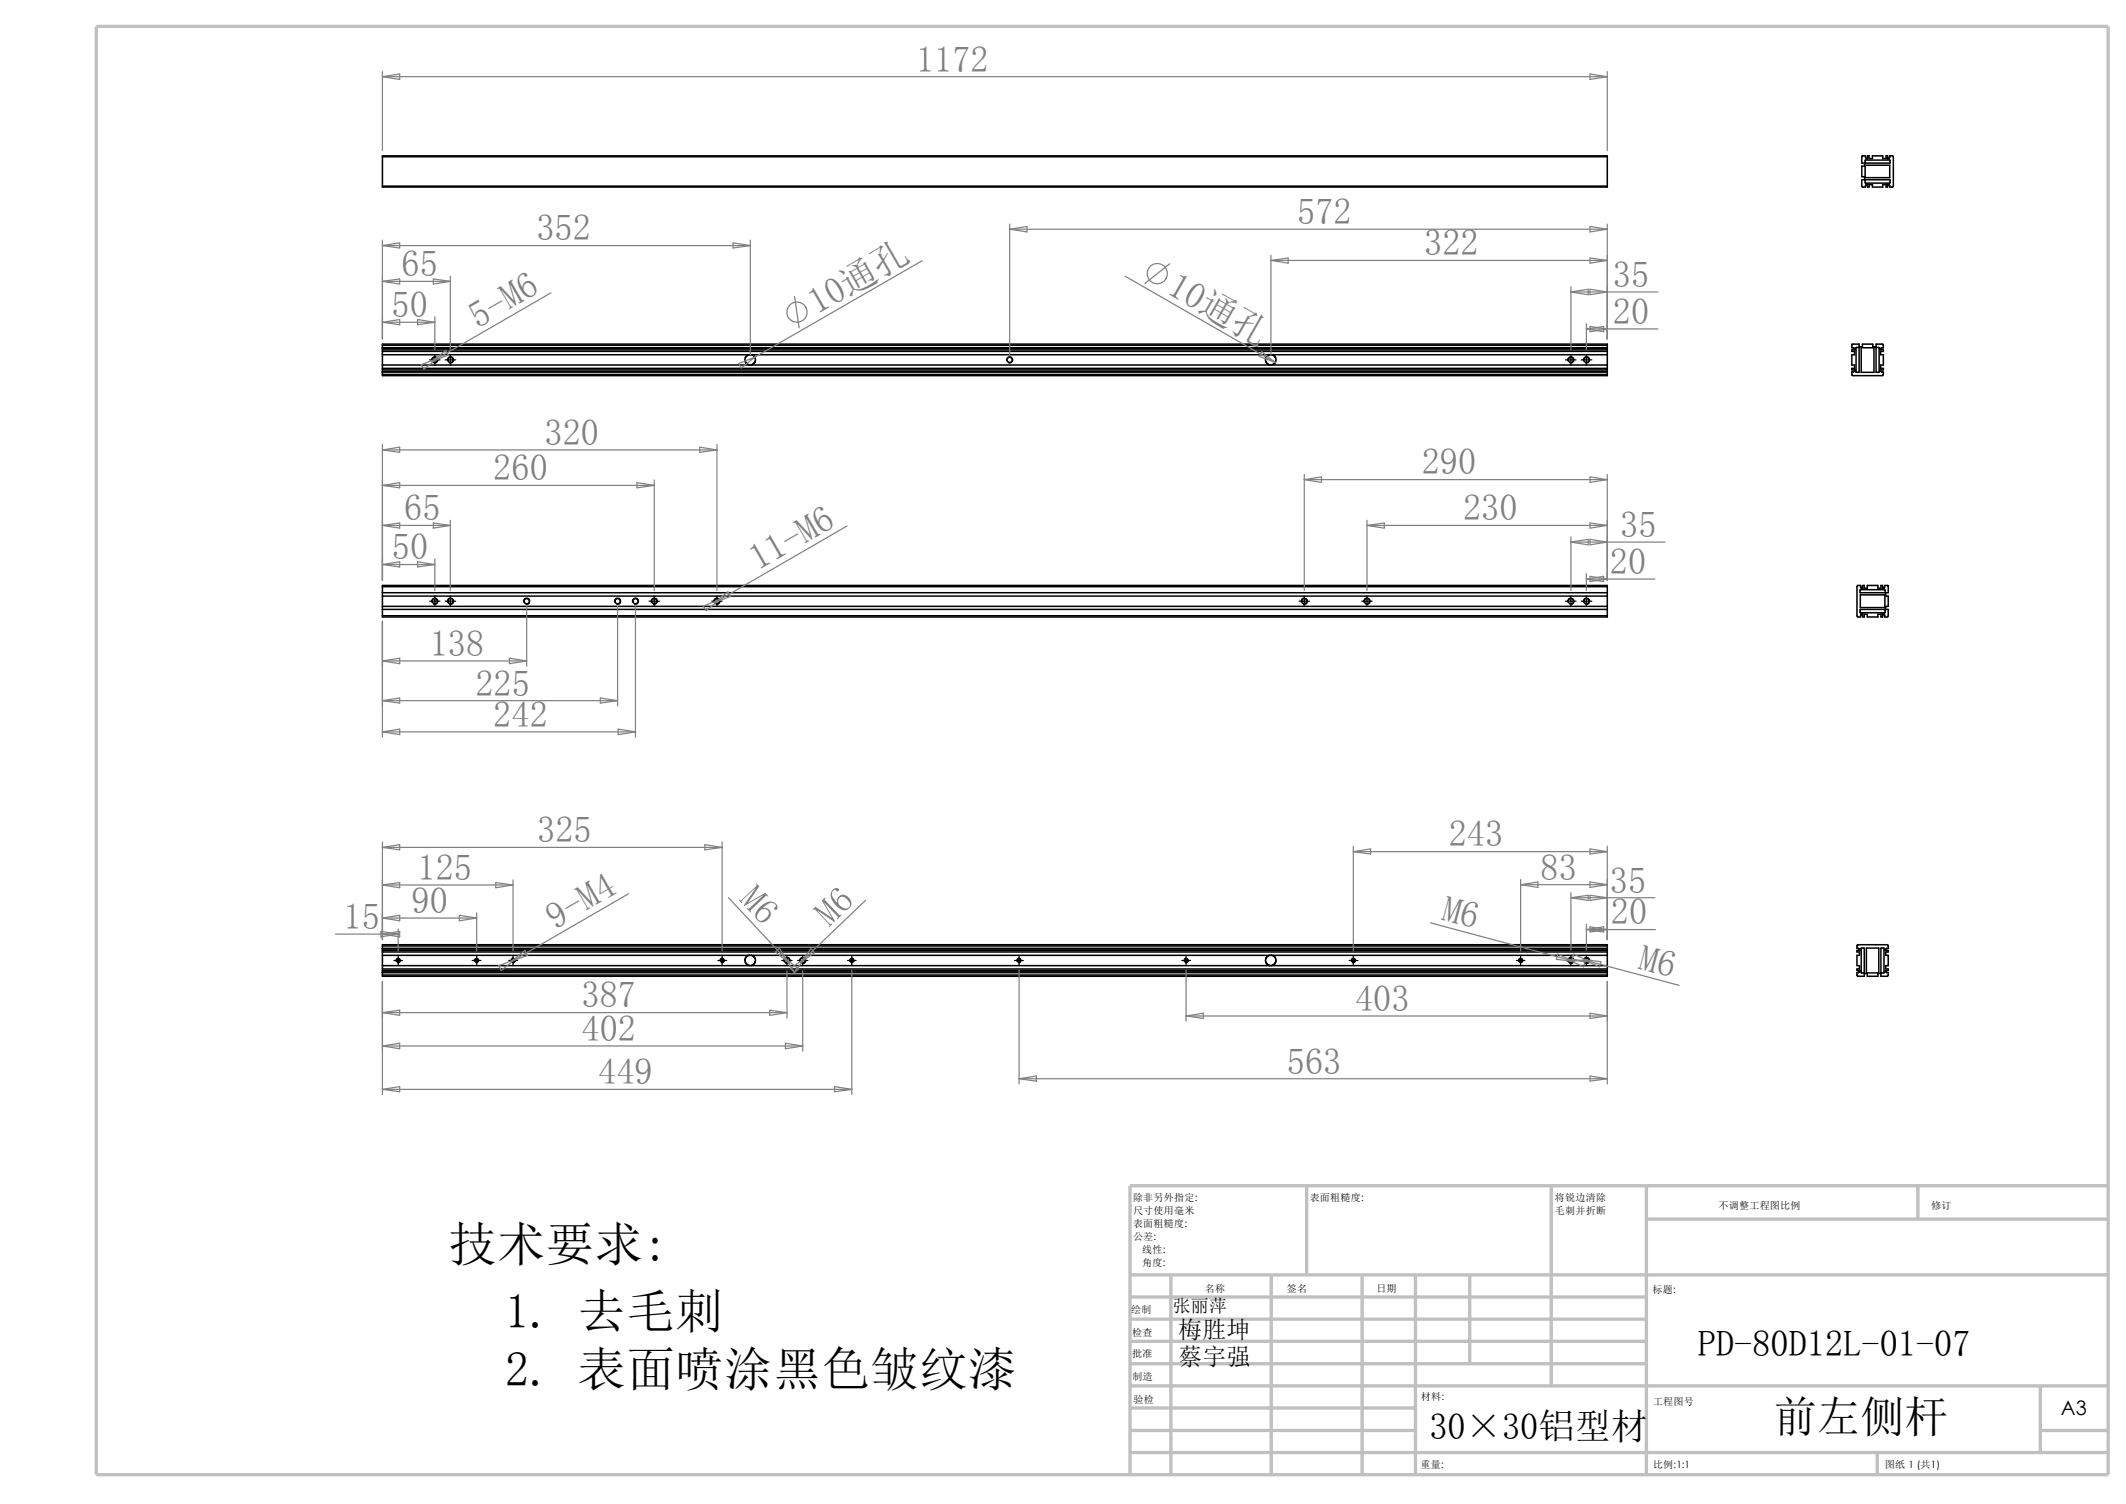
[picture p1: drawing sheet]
<svg xmlns="http://www.w3.org/2000/svg" width="297mm" height="210mm" viewBox="0 0 297 210" stroke-linecap="round" stroke-linejoin="round" font-family="sans-serif">
<g fill="none" stroke="#c0c0c0" stroke-width=".47">
<path d="M13.5 3.7h281v202.2h-281zM157.9 178h136.6M163.6 178v27.9M177.6 178v27.9M182.5 165.6v12.4M190.3 178v27.9M197.7 178v27.9M205.3 178v12.4M216.7 165.6v27.9M230 165.6v40.3M230 170.2h64.5M267.9 165.6v4.6"/>
<path d="M294.5 165.6h-136.6v40.3M157.9 190.4h72.1M157.9 187.3h72.1M157.9 184.2h72.1M157.9 181.1h72.1M157.9 199.7h39.8M157.9 196.6h39.8M157.9 193.5h136.6M285 199.7h9.5M285 193.5v9.3M157.9 202.8h136.6M262.3 202.8v3.1"/>
</g>
<g fill="none" stroke="#000" stroke-width=".21">
<path d="M53.4 21.9v-.1h171.1v.1M53.4 26v.1h171.1v-.1M53.4 21.9h171.1M53.4 26h171.1M53.4 21.9v4.1M224.5 21.9v4.1M260.6 22.4h3.4v.4h-3.4zM260.6 25.1h3.4v.4l-3.4 .1zM260.6 23.1h3.4v1.7h-3.4zM264.3 26.1h-.3l-.1-.4h-.2v.4h-.2v-.3h-.5v.3h-1.4v-.3h-.5v.3h-.2v-.4h-.2l-.1 .4-.5-.1v-.9h.4v-.4h-.4v-1.5h.4v-.4h-.4v-1h.1h.4l.1 .4h.2v-.4h.2v.3h.5v-.3h1.4v.3h.5v-.3h.2v.4h.2l.1-.4h.5v4.2l-.2 .2M53.4 48.2v-.2h171.1v.2M53.4 52.3v.2h171.1v-.2"/>
<path d="M53.4 48.6h.1M53.4 51.9h.1M53.4 51h51.5M53.4 48.2v.4M53.4 48.6v3.3M53.4 51.9v.4M53.4 48.2h171.1M53.4 48.6h171.1M53.4 48.9h171.1M53.4 49.1h171.1M53.4 49.5h51.3M53.4 51.4h171.1"/>
<path d="M53.4 51.6h171.1M53.4 51.9h171.1M53.4 52.3h171.1M104.7 49.5l-.4 .2-.2 .5 .1 .5 .3 .2h.2M104.7 49.5h.2M104.9 49.5l.4 .2 .2 .4-.1 .6-.5 .3M104.9 51h72.7M104.9 49.5h72.5M177.4 49.5l-.4 .2-.2 .4 .2 .6 .2 .2h.2M177.4 49.5h.2M177.6 49.5h.2l.3 .2 .2 .5-.2 .5-.5 .3M177.6 49.5h46.9"/>
<path d="M177.6 51h46.9M224.5 48.6h.1M224.5 51.9h.1M224.5 48.2v.4M224.5 48.6v3.3M224.5 51.9v.4M258.7 48.1l1-.1v.4h.5v-.4h1.4v.4h.5v-.4h.9l.1 .6h-.5v.3h.5v.2h-.4v.4h.4v1.5h-.4v.4h.4v.2h-.5v.3h.5v.5l-.2 .1-4.2-.1v-.5h.5v-.3h-.5v-.2h.4v-.4h-.4v-1.5h.4v-.4h-.4v-.2h.5v-.3h-.5zM259.3 48.5h.4v3.5h-.4zM260 48.6h1.8v3.4h-1.8zM262.1 48.5h.4v3.5h-.4zM53.4 81.9v-.2h171.1v.2M53.4 86v.1h171.1v-.1"/>
<path d="M53.4 81.9v4.1M53.4 81.9h171.1M53.4 82.8h171.1M53.4 83.2h171.1M53.4 84.7h171.1M53.4 85.1h171.1M53.4 86h171.1M224.5 81.9v4.1M259.8 85.1h3.5h.1v.4l-3.5 .1zM259.9 82.3h3.4l.1 .5h-3.6zM259.9 83.1h3.4v1.7h-3.4zM259.9 85.9l.1-.2h.2v.4h.2v-.3h.5v.3h1.4v-.3h.5v.3h.2v-.4h.2l.1 .2"/>
<path d="M259.9 82l.1 .2h.2v-.5h.2v.4h.5v-.4h1.4v.4h.5v-.4h.2v.5h.2l.1-.2M259.9 82v-.3l-.5 .1v4.3h.5v-.2M259.9 85.9h.1M259.9 82h.1M263.3 85.9h.1M263.3 82h.1M263.8 81.9v.9h-.4v.4h.4v1.5h-.4v.4h.4v1h-.5v-.2M263.8 81.9l-.1-.2h-.4v.3M53.4 132.1v-.2h171.1v.2M53.4 136.1v.2h171.1v-.2M53.4 132.5h.1M53.4 135.7v.1"/>
<path d="M53.4 132.1v.4M53.4 132.5v3.2M53.4 135.8v.3M53.4 132.1h171.1M53.4 132.4h171.1M53.4 132.7h171.1M53.4 132.9h171.1M53.4 133.4h51.3M53.4 134.8h51.3M53.4 135.3h171.1M53.4 135.5h171.1M53.4 135.8h171.1"/>
<path d="M53.4 136.1h171.1M53.4 132.5h171.1M53.4 135.7h171.1M104.7 133.4l-.4 .1-.2 .5 .1 .6 .5 .2M104.7 133.4h.2M104.7 134.8h.2M104.9 133.4l.5 .2 .1 .4-.1 .6-.5 .2M104.9 133.4h72.5M104.9 134.8h72.5M177.4 133.4l-.3 .1-.3 .5 .1 .5 .5 .3M177.4 133.4h.2M177.4 134.8h.2"/>
<path d="M177.6 133.4h.2l.3 .2 .2 .4-.2 .6-.5 .2M177.6 133.4h46.9M177.6 134.8h46.9M224.5 132.5h.1M224.5 135.7v.1M224.5 132.1v.4M224.5 132.5v3.2M224.5 135.8v.3M259.4 132l.1-.1 4.2 .1 .1 .4-.4 .1v.2h.4v.2h-.4v.5h.4v1.4h-.4v.5h.4v.2h-.4v.2l.4 .1v.4l-.1 .1h-.9v-.4h-.5v.4h-1.4v-.4h-.5v.4h-.9l-.1-.5 .4-.1v-.2h-.4v-.2h.4v-.5h-.4v-1.4h.4v-.5h-.4v-.2h.4v-.2l-.4-.1zM260 132.4h.4v3.4h-.4zM260.7 132.4h1.8v3.4h-1.8zM262.8 132.4h.4v3.4h-.4z"/>
<circle cx="60.7" cy="50.3" r=".37"/>
<circle cx="62.9" cy="50.3" r=".37"/>
<circle cx="141.1" cy="50.3" r=".37"/>
<circle cx="219.5" cy="50.3" r=".37"/>
<circle cx="221.6" cy="50.3" r=".37"/>
<circle cx="60.7" cy="83.9" r=".37"/>
<circle cx="62.9" cy="83.9" r=".37"/>
<circle cx="73.6" cy="84" r=".36"/>
<circle cx="86.3" cy="84" r=".36"/>
<circle cx="88.8" cy="83.9" r=".37"/>
<circle cx="91.4" cy="83.9" r=".37"/>
<circle cx="100.1" cy="83.9" r=".37"/>
<circle cx="182.2" cy="84" r=".35"/>
<circle cx="191" cy="83.9" r=".37"/>
<circle cx="219.4" cy="83.9" r=".37"/>
<circle cx="221.6" cy="84" r=".36"/>
<circle cx="55.6" cy="134.1" r=".24"/>
<circle cx="66.6" cy="134.1" r=".24"/>
<circle cx="71.7" cy="134.1" r=".25"/>
<circle cx="100.9" cy="134.1" r=".24"/>
<circle cx="109.9" cy="134.1" r=".37"/>
<circle cx="112.1" cy="134.1" r=".37"/>
<circle cx="119" cy="134.1" r=".24"/>
<circle cx="142.4" cy="134.1" r=".24"/>
<circle cx="165.7" cy="134.1" r=".25"/>
<circle cx="189.1" cy="134.1" r=".25"/>
<circle cx="212.4" cy="134.1" r=".24"/>
<circle cx="219.5" cy="134.1" r=".37"/>
<circle cx="221.6" cy="134.1" r=".37"/>
</g>
<g fill="none" stroke="#808080" stroke-width=".17">
<path d="M53.4 10v11M53.4 10.7h171.1M53.4 10.7l2.4-.4v.8zM222.1 10.3l2.4 .4-2.4 .4zM224.5 10v11M53.4 33.5v13.8M53.4 34.3l2.4-.4v.7zM53.4 39.3l2.4-.4v.8zM53.4 39.3h9.5M53.4 34.3h51.4M60.5 38.9l2.4 .4-2.4 .4zM62.9 38.6v10.2"/>
<path d="M102.4 33.9l2.4 .4-2.4 .3zM104.8 33.5v16M128.8 36.4l-23.3 13.5M141.1 31.3v18.2M141.1 32h83.4M141.1 32l2.4-.4v.8zM157.2 38.6l21 12M163.4 36.8l-3.5 2.8M177.5 35.6v13.9M177.5 36.4l2.5-.4v.7zM177.5 36.4h47M222.1 31.6l2.4 .4-2.4 .4z"/>
<path d="M222.1 36l2.4 .4-2.4 .3zM224.5 31.3v16M53.4 45l2.4-.4v.7zM53.4 45h7.3M58.3 44.6l2.4 .4-2.4 .3zM58.8 50.9l2.3-.9-1.9 1.6zM60.4 50.5l1.9-1.6 .3 .7zM60.7 44.2v4.6M61.1 50l-.7 .5M77 40.9l-15.9 9.1M103.2 50.8l2.3-.9-2 1.5zM105.5 49.9l-.7 .3"/>
<path d="M111 41.4l.6 4.4M176.3 49.1l1.9 1.5-2.3-.9zM219.5 40.8l2.4-.4v.7zM219.5 40v8.8M219.5 40.8h12.1M221.6 45.2v3.6M221.6 45.9h10M221.6 45.9l2.4-.3v.7zM222.1 40.4l2.4 .4-2.4 .3zM222.1 45.6l2.4 .3-2.4 .4zM53.4 62.1v18.9M53.4 62.8l2.4-.4v.8z"/>
<path d="M53.4 67.8l2.4-.4v.7zM53.4 73.4l2.4-.4v.7zM53.4 78.8l2.4-.4v.8zM53.4 73.4h9.5M53.4 67.8h38M53.4 62.8h46.8M53.4 78.8h7.3M58.3 78.4l2.4 .4-2.4 .4zM60.5 73l2.4 .4-2.4 .3zM60.7 78.1v4.4M62.9 72.6v9.9M89 67.4l2.4 .4-2.4 .3z"/>
<path d="M91.4 67v15.5M97.7 62.4l2.5 .4-2.5 .4zM100.2 62.1v20.4M118.3 73.4l-17.8 10.3M182.2 66.3v16.2M182.2 67h42.3M182.2 67l2.4-.4v.8zM191 73.4h33.5M191 72.6v9.9M191 73.4l2.4-.4v.7zM219.5 75.7l2.4-.4v.8zM219.5 75v7.5"/>
<path d="M219.5 75.7h13.1M222.1 66.6l2.4 .4-2.4 .4zM222.1 73l2.4 .4-2.4 .3zM222.1 75.3l2.4 .4-2.4 .4zM224.5 66.3v14.7M53.4 86.7v16.2M53.4 92.3l2.4-.4v.8zM53.4 97.8l2.4-.3v.7zM53.4 97.8h32.9M53.4 92.3h20.2M71.2 91.9l2.4 .4-2.4 .4zM73.6 84.7v8.3"/>
<path d="M83.9 97.5l2.4 .3-2.4 .4zM86.3 84.7v13.9M88.8 84.7v18.2M98.3 84.6l2.2-.9-1.9 1.6zM99.8 84.2l1.9-1.6 .4 .7zM100.5 83.7l-.7 .5M221.6 80.1v2.4M221.6 80.9l2.4-.4v.7zM221.6 80.9h9.6M222.1 80.5l2.4 .4-2.4 .3zM53.4 117.6v13.6M53.4 102.2l2.4-.4v.8z"/>
<path d="M53.4 118.3l2.4-.4v.8zM53.4 102.2h35.4M53.4 118.3h47.5M86.4 101.8l2.4 .4-2.4 .4zM98.5 117.9l2.4 .4-2.4 .4zM100.9 117.6v15.2M189.1 118.9l2.4-.4v.8zM189.1 118.9h35.4M189.1 118.2v14.6M222.1 118.5l2.4 .4-2.4 .4zM224.5 118.2v13M46.9 130.4h8.7"/>
<path d="M53.2 130l2.4 .4-2.4 .4zM53.4 137v15.8M53.4 123.6l2.4-.4v.8zM53.4 128.2l2.4-.4v.8zM53.4 130.4l2.4-.4v.8zM53.4 128.2h13.2M53.4 123.6h18.3M55.6 129.7v3.1M64.2 127.8l2.4 .4-2.4 .4zM66.6 127.5v5.3M69.3 123.2l2.4 .4-2.4 .4zM69.7 134.8l2.2-.8-1.9 1.5z"/>
<path d="M71.4 134.2l1.9-1.5 .4 .7zM71.7 122.9v9.9M71.9 134l-.5 .2M87.8 124.8l-15.9 9.2M101.8 125.3l7.8 8.5M108.3 132.9l.6-.5 1.3 2.1zM109.6 133.8l.6 .7M109.6 133.8l1.9 1.5-.5 .5zM109.9 135.6v6.6M110.4 135.2l2-1.4-1.4 2zM112.1 135.6v11.2M112.4 133.8l-.6 .6"/>
<path d="M113.3 132.5l.5 .5-2 1.4zM119 135.5v17.3M120.9 125.7l-8.5 8.1M142.4 135.5v15.8M165.7 135.5v7.1M199.9 128.9l19.1 5.1M212.4 123.5l2.4-.4v.8zM212.4 123.5h12.1M212.4 122.8v10M217.6 133.2l2.3 1-2.5-.3zM219 134l2.4 .3-.2 .7zM219 134l.9 .2"/>
<path d="M219.5 125.3l2.4-.3v.7zM219.5 124.6v8.1M219.5 125.3h11.7M219.8 133.2l2.2 1-2.4-.3zM221.2 134l2.4 .3-.2 .7zM221.2 134l.8 .2M221.6 129v3.7M221.6 129.8l2.4-.4v.7zM221.6 129.8h9.7M222 134.2l12.6 3.4M222.1 123.1l2.4 .4-2.4 .4zM222.1 125l2.4 .3-2.4 .4z"/>
<path d="M222.1 129.4l2.4 .4-2.4 .3zM224.5 137v14.3M53.4 141.4l2.4-.3v.7zM53.4 146l2.4-.3v.7zM53.4 152.1l2.4-.4v.7zM53.4 141.4h56.5M53.4 146h58.7M53.4 152.1h65.6M107.5 141.1l2.4 .3-2.4 .4zM109.7 145.7l2.4 .3-2.4 .4zM116.6 151.7l2.4 .4-2.4 .3zM142.4 150.6h82.1"/>
<path d="M142.4 150.6l2.4-.4v.8zM165.7 141.9h58.8M165.7 141.9l2.4-.4v.7zM222.1 141.5l2.4 .4-2.4 .3zM222.1 150.2l2.4 .4-2.4 .4z"/>
<circle cx="161.7" cy="38.2" r="1.41"/>
<circle cx="111.3" cy="43.6" r="1.41"/>
</g>
<g fill="none" stroke="#000" stroke-width=".17">
<path d="M60 50.2h1.5M60.3 50.4a.44 .44 0 0 1 .4-.6 .44 .44 0 0 1 .5 .5 .44 .44 0 0 1-.6 .4M60.7 49.5v1.5M62.2 50.2h1.5M62.5 50.4a.44 .44 0 0 1 .4-.6 .44 .44 0 0 1 .5 .5 .44 .44 0 0 1-.6 .4M62.9 49.5v1.5M140.6 50.4a.44 .44 0 0 1 .4-.6 .44 .44 0 0 1 .5 .5 .44 .44 0 0 1-.6 .4M218.7 50.2h1.5M219 50.4a.44 .44 0 0 1 .4-.6 .44 .44 0 0 1 .5 .5 .44 .44 0 0 1-.6 .4M219.5 49.5v1.5M220.9 50.2h1.5M221.2 50.4a.45 .45 0 0 1 .3-.6 .45 .45 0 0 1 .6 .4 .45 .45 0 0 1-.6 .5"/>
<path d="M221.6 49.5v1.5M60 83.9h1.5M60.3 84.1a.44 .44 0 0 1 .4-.6 .44 .44 0 0 1 .5 .5 .44 .44 0 0 1-.6 .4M60.7 83.2v1.5M62.2 83.9h1.5M62.5 84.1a.44 .44 0 0 1 .4-.6 .44 .44 0 0 1 .5 .5 .44 .44 0 0 1-.6 .4M62.9 83.2v1.5M73.2 84.1a.45 .45 0 0 1 .3-.6 .45 .45 0 0 1 .5 .4 .45 .45 0 0 1-.5 .5M85.9 84.1a.45 .45 0 0 1 .3-.6 .45 .45 0 0 1 .5 .4 .45 .45 0 0 1-.5 .5M88.3 84.1a.45 .45 0 0 1 .4-.6 .45 .45 0 0 1 .5 .5 .45 .45 0 0 1-.6 .4M90.7 83.9h1.4M91 84.1a.45 .45 0 0 1 .4-.6 .45 .45 0 0 1 .5 .5 .45 .45 0 0 1-.6 .4"/>
<path d="M91.4 83.2v1.5M99.4 83.9h1.5M99.7 84.1a.45 .45 0 0 1 .4-.6 .45 .45 0 0 1 .5 .5 .45 .45 0 0 1-.6 .4M100.2 83.2v1.5M181.5 83.9h1.4M181.8 84.1a.45 .45 0 0 1 .3-.6 .45 .45 0 0 1 .5 .4 .45 .45 0 0 1-.5 .5M182.2 83.2v1.5M190.2 83.9h1.5M190.5 84.1a.45 .45 0 0 1 .4-.6 .45 .45 0 0 1 .5 .5 .45 .45 0 0 1-.6 .4M191 83.2v1.5M218.7 83.9h1.5M219 84.1a.44 .44 0 0 1 .4-.6 .44 .44 0 0 1 .5 .5 .44 .44 0 0 1-.6 .4"/>
<path d="M219.5 83.2v1.5M220.9 83.9h1.5M221.2 84.1a.45 .45 0 0 1 .3-.6 .45 .45 0 0 1 .6 .4 .45 .45 0 0 1-.6 .5M221.6 83.2v1.5M55 134.1h1.2M55.3 134.2a.31 .31 0 0 1 .3-.4 .31 .31 0 0 1 .3 .3 .31 .31 0 0 1-.4 .3M55.6 133.5v1.2M66 134.1h1.2M66.3 134.2a.31 .31 0 0 1 .3-.4 .31 .31 0 0 1 .3 .3 .31 .31 0 0 1-.4 .3M66.6 133.5v1.2M71.1 134.1h1.2M71.4 134.2a.3 .3 0 0 1 .3-.4 .3 .3 0 0 1 .3 .3 .3 .3 0 0 1-.4 .3"/>
<path d="M71.7 133.5v1.2M100.3 134.1h1.2M100.6 134.2a.3 .3 0 0 1 .3-.4 .3 .3 0 0 1 .3 .4 .3 .3 0 0 1-.4 .2M100.9 133.5v1.2M109.2 134.1h1.5M109.5 134.2a.45 .45 0 0 1 .4-.5 .45 .45 0 0 1 .5 .5 .45 .45 0 0 1-.6 .3M109.9 133.4v1.4M111.4 134.1h1.5M111.7 134.2a.44 .44 0 0 1 .4-.5 .44 .44 0 0 1 .5 .5 .44 .44 0 0 1-.6 .3M112.1 133.4v1.4M118.4 134.1h1.2M118.7 134.2a.31 .31 0 0 1 .3-.4 .31 .31 0 0 1 .3 .3 .31 .31 0 0 1-.4 .3"/>
<path d="M119 133.5v1.2M141.7 134.1h1.3M142.1 134.2a.3 .3 0 0 1 .2-.4 .3 .3 0 0 1 .4 .3 .3 .3 0 0 1-.4 .3M142.4 133.5v1.2M165.1 134.1h1.2M165.4 134.2a.3 .3 0 0 1 .3-.4 .3 .3 0 0 1 .3 .3 .3 .3 0 0 1-.3 .3M165.7 133.5v1.2M188.5 134.1h1.2M188.8 134.2a.3 .3 0 0 1 .3-.4 .3 .3 0 0 1 .3 .4 .3 .3 0 0 1-.4 .2M189.1 133.5v1.2M211.8 134.1h1.2M212.1 134.2a.31 .31 0 0 1 .3-.4 .31 .31 0 0 1 .3 .3 .31 .31 0 0 1-.4 .3"/>
<path d="M212.4 133.5v1.2M218.7 134.1h1.5M219 134.2a.44 .44 0 0 1 .4-.5 .44 .44 0 0 1 .5 .5 .44 .44 0 0 1-.6 .3M219.5 133.4v1.4M220.9 134.1h1.5M221.2 134.2a.45 .45 0 0 1 .3-.5 .45 .45 0 0 1 .6 .4 .45 .45 0 0 1-.6 .4M221.6 133.4v1.4"/>
</g>
<g font-size="6.7">
<text x="62.7" y="176.1">技术要求:</text>
<text x="70.6" y="185.4">1. 去毛刺</text>
<text x="70.6" y="193.5">2. 表面喷涂黑色皱纹漆</text>
</g>
<text font-size="6.1" x="247.8" y="199.9">前左侧杆</text>
<g font-size="5.1" fill="#808080">
<text x="128" y="10">1172</text>
<text x="74.9" y="33.6">352</text>
<text x="181.2" y="31.3">572</text>
<text x="199" y="35.6">322</text>
<text x="56.1" y="38.6">65</text>
<text x="162.8" y="40.8" transform="rotate(30 162.8 40.8)">10通孔</text>
<text x="225.3" y="40">35</text>
<text x="54.7" y="44.3">50</text>
<text x="66.8" y="45.9" transform="rotate(-30 66.8 45.9)">5-M6</text>
<text x="114.2" y="43.9" transform="rotate(-30 114.2 43.9)">10通孔</text>
<text x="225.3" y="45.2">20</text>
<text x="76.1" y="62.1">320</text>
<text x="68.9" y="67.1">260</text>
<text x="198.6" y="66.3">290</text>
<text x="56.5" y="72.6">65</text>
<text x="204.4" y="72.6">230</text>
<text x="226.3" y="75">35</text>
<text x="54.7" y="78.1">50</text>
<text x="105.9" y="79.7" transform="rotate(-30 105.9 79.7)">11-M6</text>
<text x="224.9" y="80.1">20</text>
<text x="60" y="91.6">138</text>
<text x="66.4" y="97.1">225</text>
<text x="68.9" y="101.5">242</text>
<text x="75.1" y="117.6">325</text>
<text x="202.4" y="118.2">243</text>
<text x="58.3" y="122.9">125</text>
<text x="103.1" y="125.7" transform="rotate(47 103.1 125.7)">M6</text>
<text x="215.2" y="122.8">83</text>
<text x="224.9" y="124.6">35</text>
<text x="48" y="129.7">15</text>
<text x="57.5" y="127.5">90</text>
<text x="77.6" y="129.8" transform="rotate(-30 77.6 129.8)">9-M4</text>
<text x="115.9" y="129.5" transform="rotate(-44 115.9 129.5)">M6</text>
<text x="201.2" y="128.4" transform="rotate(15 201.2 128.4)">M6</text>
<text x="225" y="129.1">20</text>
<text x="228.7" y="135.3" transform="rotate(15 228.7 135.3)">M6</text>
<text x="81.2" y="140.7">387</text>
<text x="189.3" y="141.1">403</text>
<text x="81.2" y="145.3">402</text>
<text x="179.8" y="149.9">563</text>
<text x="83.6" y="151.4">449</text>
</g>
<g font-size="5.1">
<text x="237.2" y="189.3">PD-80D12L-01-07</text>
<text x="199.7" y="200.9">30×30铝型材</text>
</g>
<g font-size="3.3">
<text x="164.6" y="186.8">梅胜坤</text>
<text x="164.6" y="190.5">蔡宇强</text>
</g>
<text font-size="2.8" x="287.9" y="197.6">A3</text>
<text font-size="2.5" x="163.8" y="183.2">张丽萍</text>
<g font-size="1.4">
<text x="158.3" y="167.7">除非另外指定:</text>
<text x="183" y="167.7">表面粗糙度:</text>
<text x="217.2" y="167.6">将锐边清除</text>
<text x="158.3" y="169.5">尺寸使用毫米</text>
<text x="158.3" y="171.4">表面粗糙度:</text>
<text x="158.3" y="173.2">公差:</text>
<text x="217.2" y="169.5">毛刺并折断</text>
<text x="240.1" y="168.7">不调整工程图比例</text>
<text x="269.8" y="168.9">修订</text>
<text x="159.6" y="176.8">角度:</text>
<text x="159.6" y="175">线性:</text>
<text x="158" y="183.4">绘制</text>
<text x="168.3" y="180.4">名称</text>
<text x="179.8" y="180.4">签名</text>
<text x="192.3" y="180.4">日期</text>
<text x="230.8" y="180.6">标题:</text>
<text x="158.2" y="189.5">批准</text>
<text x="158.2" y="186.5">检查</text>
<text x="158.2" y="192.7">制造</text>
<text x="158.4" y="195.9">验检</text>
<text x="198.5" y="195.4">材料:</text>
<text x="230.9" y="196.2">工程图号</text>
<text x="198.5" y="204.9">重量:</text>
<text x="230.9" y="204.9">比例:1:1</text>
<text x="263.3" y="204.9">图纸 1 (共1)</text>
</g>
</svg>
